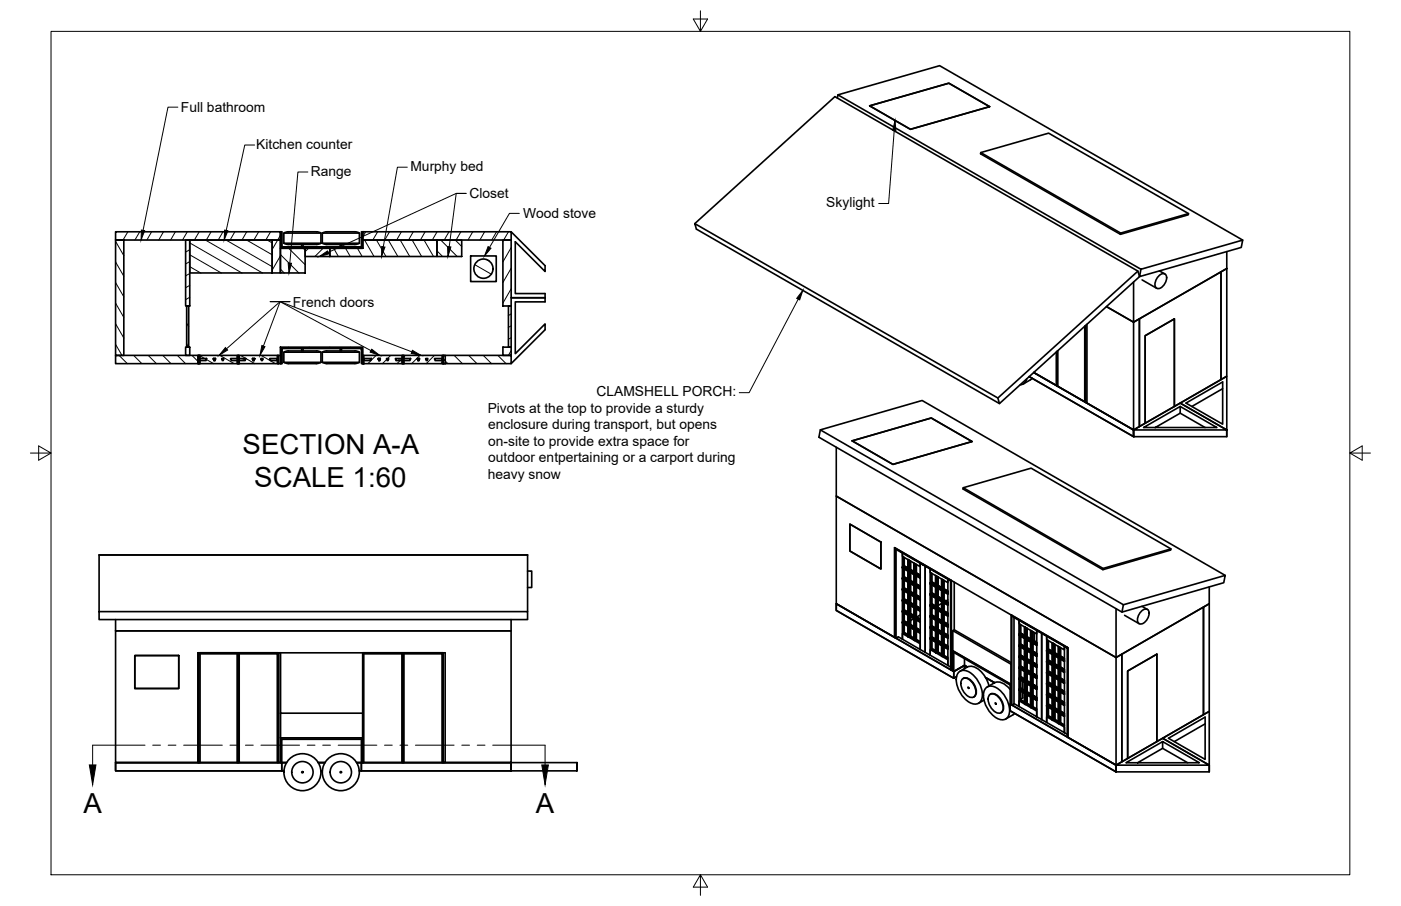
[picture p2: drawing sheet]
<svg xmlns="http://www.w3.org/2000/svg" width="432mm" height="279mm" viewBox="0 0 432 279" stroke-linecap="round" stroke-linejoin="round" font-family="sans-serif">
<!-- layer: Visible -->
<g fill="none" stroke="#000" stroke-width=".51">
<path d="M258.1 30.2l.2-.9 93.3 53.7 31.4-9-.4 2.3-31.4 9 .4-2.3M258.3 29.3l31.3-9 93.4 53.7M268 32.6l24.4-6.9 12.6 7.2-24.4 7zM302.3 47.1l43.1 24.8M35.6 71.5h50.8v2.5h-50.8v35.6h2.6v-35.6h-2.6zM57.2 74h1.3v20.4h-1.3zM58.5 74h25.4v10.2h-25.4zM83.9 74h2.5v10.2h-2.5zM86.4 71.5h.4v4.6h24.6v-4.6h.4v5.1h-25.4zM86.4 76.6h7.6v7.6h-7.6zM86.8 71.5v4.6h24.6h-24.6M87.5 71.9h11.4v3.1h-11.4z"/>
<path d="M93 75.4v.7M93.4 75.4v.7M94 76.6h7.7v2.5h-7.7zM98.9 71.9a17.1 17.1 0 0 0-6.3-.4h-4.1l-1 .4M98.9 75a17.1 17.1 0 0 1-6.3 .4h-4.1l-1-.4M99.3 71.9h11.5v3.1h-11.5zM101.7 76.6h10.1v-2.6h22.9v5.1h-33zM104.8 75.4v.7M105.3 75.4v.7M110.8 71.9a17.1 17.1 0 0 0-6.4-.4h-4l-1 .4M110.8 75a17.1 17.1 0 0 1-6.4 .4h-4l-1-.4M111.8 71.5h45.7v2.5h-45.7z"/>
<path d="M134.7 74h7.6v5.1h-7.6zM145.1 78.9h7.9v7.9h-7.9zM155 74h2.5v20.4h-2.5zM157.5 71.5l10.5 10.4v1.8l-9.2-9.2v16h9.2v2.6h-9.2v16l9.2-9.2v1.8l-10.5 10.4M214.1 69l43.2-39.2 93.4 53.8 .5 1.7-43.2 39.2-93.4-53.8-.5-1.7 93.5 53.7 .4 1.8M366.3 65.9l-20.9 6-.1 .4-43.1-24.9 .1-.3 20.9-6 43.1 24.8-.1 .4-20.9 6M378.1 77.6v5.2M57.5 94.4h.7v12.7h-.7zM156.7 94.4h.8v12.7h-.8zM157.5 91.8h10.5M350.7 83.6l-43.1 39.1M351.2 98.3l25.1-14.5v33.3l-14.4 8.2v-27l-8.9 5.2v27l-1.8 1.1z"/>
<path d="M352 86.3l4.5 2.6M357.3 85a1.28 1.28 0 0 1 1.7-.5 1.28 1.28 0 0 1 .5 1.7 2.85 2.85 0 0 1-3 2.7 2.86 2.86 0 0 1 .8-3.9zM357.4 83.5l1.6 1M376.3 83.8l1.8-1v33.2l-1.8 1.1zM378.1 82.8l-28.7 16.6v-12.4M35.6 109.6h26.1v2.5h-26.1zM57.2 107.1h1.3v2.5h-1.3zM61 109.6h.3v2.5h-.3zM61 109.6h25.4v2.5h-25.4zM61.3 110.6h2.4v.2l-.2 .4h-2.2zM65.8 110.6h.6l-.1 .6h-.4zM68.3 110.6h.7l-.2 .6h-.3z"/>
<path d="M71.1 110.6h2.3v.6h-2.2zM73.1 109.6h.3v2.5h-.3zM73.4 109.6h.3v2.5h-.3zM73.4 110.6h2.3v.2l-.1 .4h-2.2zM77.8 110.6h.7l-.2 .6h-.3zM80.4 110.6h.6l-.1 .6h-.3zM83.1 110.6h2.4v.6h-2.2zM85.5 109.6h.3v2.5h-.3zM86.4 107.1h25.4v5h-.4v-4.6h-24.6v4.6h-.4zM86.8 107.5v4.6M87.5 108.6h11.4v3.1h-11.4zM88.9 108.2h8.6"/>
<path d="M88.9 108.2l-1.4 .4M93 107.5v.7M93.4 107.5v.7M97.5 108.2l1.4 .4M98.9 111.7a16.3 16.3 0 0 1-6.3 .4h-3.7l-1.4-.4M99.3 111.7h11.5M99.3 111.7v-3.1h11.5v3.1M100.7 108.2h8.7M100.7 108.2l-1.3 .4M104.8 107.5v.7M105.3 107.5v.7M109.4 108.2l1.4 .4"/>
<path d="M110.8 111.7a16.3 16.3 0 0 1-6.4 .4h-3.7l-1.3-.4M111.8 109.6h.3v2.5h-.3zM111.8 109.6h25.4v2.5h-25.4zM112.1 110.6h2.4v.2h-.2v.4h-2.2zM116.6 110.6h.6l-.1 .6h-.4zM119.1 110.6h.7l-.2 .6h-.3zM121.9 110.6h2.3v.6h-2.2zM123.9 109.6h.3v2.5h-.3zM124.2 109.6h.3v2.5h-.3zM124.2 110.6h2.3v.2h-.1v.4h-2.2zM128.6 110.6h.7l-.2 .6h-.3zM131.2 110.6h.6l-.1 .6h-.3z"/>
<path d="M133.9 110.6h2.4v.6h-2.2zM136.3 109.6h.3v2.5h-.3zM136.6 109.6h20.9v2.5h-20.9zM155 107.1h2.5v2.5h-2.5zM316.5 116.8l-.8 1.4-1.3 .5M317.2 116.1l32.2 18.6v-2.1v2.1zM318.1 116.7l-2.7 1.7M326 108.1v11l-.2-.1v-10.6v10.6l-.2-.1v-10.3M334.3 100.6v23.3l.3 .2v-23.7v23.7l14.8 8.5v-33.2l-8.4-4.8 8.4 4.8 1.8-1.1v33.3l-1.8 1M335 100v24.3l-16.4-9.4 30.8 17.7M353 103.5l8.9-5.2v27l-8.9 5.2zM376.8 119.9l-9.5 5.4"/>
<path d="M252.8 132.6l31.4-9.1 93.4 53.9M257.7 137.9v15.1l86.3 49.8 1.8-1.1v33.2l-1.8 1.1M262.6 136l24.4-7.1 12.6 7.3-24.4 7zM349.4 132.6l14.3-8.3 14.4 8.3zM349.4 132.6v2.1h28.7v-2.1M363.7 125.3l11.4 6.5h-22.7l11.3-6.5v2.1l-7.7 4.4M363.7 127.4l7.7 4.4M365.5 124.3l11.3-6.5v13zM378.1 132.6v-16.6l-14.4 8.3 14.4 8.3v2.1M257.7 153l86.3 49.8v33.2l-14.9-8.6v-27.7l-52.9-30.5v27.6l-18.5-10.6zM296.9 150.4l43.1 24.9M30.5 171.2h132.1"/>
<path d="M30.5 171.2v17.4M162.6 176.1h1.3v5.1h-1.3M162.6 171.2v17.4M261.9 161.6l9.6 5.6v8.3l-9.6-5.6zM275.7 168.9l.2 .1v27.7l-.2-.1zM275.9 169l8.6 4.9v.3l-8.6-4.9zM278.1 175.1v-.2l1.7 1M278.1 178.5v-.2l1.7 .9M278.1 178.5l1.7 1M278.4 178.1l1.4 .8-1.3-.7M278.4 174.7l-.3 .4M278.4 178.1l-.3 .4"/>
<path d="M278.4 171.8v2.9M278.4 175.3v2.8M278.4 178.7v2.8M278.5 178l.2-.1 1.1 .7-1.1-.7zM278.5 178.2l-.4 .1 5.5 3.1v.3l-5.5-3.2M278.5 171.8v3l1.3 .7-1.4-.8-.3 .2 5.5 3.1v.3l-5.5-3.2M278.5 175.3v2.9M278.5 178.8v2.7M278.7 174.5l1.1 .7-1.3-.6 1.3 .8-1.4-.7M278.7 171.9v2.6M278.7 175.5v2.4M278.7 178.8v2.5"/>
<path d="M278.7 174.5l-.2 .1M280.1 172.7v3.3l.3-.2v-2.9v2.9l1.3 .8M280.1 179.4l1.6 .9v-3.1l-1.6-1v3.2l.3-.2v-2.8v2.8l1.3 .8M280.1 176l1.6 .9v-3.3l.2 .2v3.2l1.7 1v.3l-1.7-1v3.1l1.7 1v.3l-1.7-1v3.1l1.7 1v.3l-1.7-1v3.1l1.7 1v.3l-1.7-1v3.1l1.7 1v.3l-1.7-1v3.1l1.7 1v.3l-1.7-1v3.2l-.2-.1v-3.3l-1.6-.9v3.3l.3-.2v-2.9v2.9M280.1 172.7l-.3-.1v23.7M280.1 172.7v23.8l-.3-.2M280.4 175.7l1.3 .7-1.2-.7M280.4 179.1l1.3 .7M280.5 175.9v-3v2.8h.1v-2.7v2.7l1.1 .6M280.5 179.3v-2.8v2.7l.1-.2v-2.4v2.4l1.1 .6M282.2 177.4v2.9l1.4 .8-1.4-.8-.3 .1M282.2 173.9v3l1.4 .8-1.4-.8-.3 .1"/>
<path d="M282.3 174v2.8M282.3 177.5v2.7M282.4 177.6v2.5l1.2 .7-1.3-.6 1.3 .8-1.4-.9M282.4 174.1v2.6l1.2 .7-1.2-.7-.1 .1 1.3 .8-1.4-.9M284.5 173.9l8.5 5v.2l-8.5-4.9zM285.1 174.6v26.6zM287 179.6l-.3 .4M287 176.7v2.9M287.1 176.7v3l1.3 .7-1.4-.8-.3 .2 5.4 3.1v.3l-5.4-3.2M287.2 179.5l1.2 .6-1.3-.5 1.3 .7-1.4-.7M287.2 176.8v2.7M287.2 179.5l-.1 .1"/>
<path d="M288.6 177.6v3.3l.3-.2v-2.9v2.9l1.3 .8M288.6 177.6l-.2-.1v23.8M288.6 177.6v23.8l-.2-.1M290.7 178.9v2.9l1.4 .8-1.4-.8-.3 .1M290.8 178.9v2.8M291 179v2.6l1.1 .7-1.1-.7-.2 .1 1.3 .8-1.4-.8M294.1 179.5v14.7l17.5 10.1M360.9 169.3l-20.9 6-.1 .4-43.1-24.9 .1-.4 20.9-6 43.1 24.9-.1 .3-20.9 6.1M30.5 188.6h132.1v2.5h-132.1zM35.6 194.5h121.9v40.7h-20.9v-33.9h-74.9v33.9h-26.1zM35.6 191.1v3.4h121.9v-3.4M257.7 186.2l36.3 20.9v2.1l-36.3-20.9z"/>
<path d="M276.2 196.8l.6-.4 1.3 .7v-26.5v1l5.5 3.2v-1.1v26.6l1.5 .9M278.1 195.4l5.5 3.1v1.8l-5.5-3.2zM278.1 192.1v-.3l1.7 1M278.1 181.9v-.2l1.7 .9M278.1 185.3v-.3l1.7 1M278.1 188.7v-.3l1.7 1M278.1 185.3l1.7 1M278.4 192.3v2.9l1.4 .8M278.4 181.5l1.4 .8-1.3-.8M278.4 184.9l1.4 .8-1.3-.7M278.4 188.3l1.4 .8-1.3-.8M278.4 181.5l-.3 .4"/>
<path d="M278.4 184.9l-.3 .1v.3M278.4 188.3l-.3 .4M278.4 191.7l-.3 .4M278.4 182.1v2.8M278.4 185.5v2.8M278.4 188.9v2.8M278.5 192.3v3l1.3 .6M278.5 188.9v2.8l1.3 .8-1.4-.8-.3 .1 5.5 3.2v.3l-5.5-3.2M278.5 188.2l1.3 .6zM278.5 188.3l-.4 .1 5.5 3.2v.3l-5.5-3.2M278.5 184.8l.2-.1 1.1 .7-1.1-.7zM278.5 185h-.4l5.5 3.2v.3l-5.5-3.2"/>
<path d="M278.5 181.4l1.3 .6zM278.5 181.5l-.4 .2 5.5 3.1v.3l-5.5-3.2M278.5 182.1v2.9M278.5 185.5v2.8M278.7 191.5l1.1 .7-1.1-.7-.2 .1 1.3 .8-1.4-.7M278.7 182.2v2.5M278.7 185.6v2.5M278.7 189v2.5M278.7 192.4v2.6l1.1 .7M278.7 191.5l-.2 .1M278.8 192.4l-.1 .1M279.8 191.8l-.3 .2"/>
<path d="M280.1 189.6l1.6 .9v-3.2l-1.6-.9v3.2l.3-.2v-2.8v2.8l1.3 .8M280.1 186.2l1.6 .9v-3.1l-1.6-1v3.2l.3-.2v-2.8v2.8l1.3 .8M280.1 182.8l1.6 .9v-3.1l-1.6-1v3.2l.3-.2v-2.8v2.8l1.3 .8M280.1 193l1.6 .9v-3.2l-1.6-.9v3.2l.3-.2v-2.8v2.8l1.3 .7M280.4 196.3l-.3 .2-.3-.2M280.4 196.3l1.3 .8M280.4 192.7l1.3 .7-1.2-.7M280.4 182.5l1.3 .7-1.2-.7M280.4 185.9l1.3 .7-1.2-.7M280.4 189.3l1.3 .7-1.2-.7M280.5 189.5v-2.9v2.7l.1-.1v-2.4v2.4l1.1 .6M280.5 186.1v-2.8v2.6l.1-.1v-2.5v2.5l1.1 .6"/>
<path d="M280.5 182.7v-2.8v2.6l.1-.1v-2.4v2.4l1.1 .6M280.5 192.8v-2.7v2.6l.1-.1v-2.5v2.5l1.1 .6M280.5 193.4v2.9M280.6 196.2h-.2l1.3 .8M280.6 196.2l1.1 .5M280.6 193.5v2.7M281.7 190.8l-1.1 .6M281.9 197.5l.3-.3 1.4 .9M282.2 191v2.8l1.4 .9-1.4-.9-.3 .2M282.2 194.4l.1 2.9v-2.8M282.2 187.6v2.9l1.4 .8-1.4-.8-.3 .1M282.2 184.2v2.8l1.4 .9-1.4-.9-.3 .2"/>
<path d="M282.2 180.8v2.9l1.4 .8-1.4-.8-.3 .1M282.2 197.4l1.4 .8M282.3 180.9v2.7M282.3 184.3v2.7M282.3 187.7v2.7M282.3 191.1v2.7M282.4 191.2v2.5l1.2 .7-1.2-.7-.1 .1 1.3 .7-1.4-.8M282.4 190.3l1.2 .6-1.2-.6-.1 .1 1.3 .7-1.4-.8M282.4 184.4v2.5l1.2 .7-1.3-.6 1.3 .7-1.4-.8M282.4 181v2.5l1.2 .7-1.2-.7-.1 .1 1.3 .8-1.4-.9M282.4 194.6v2.6l-.1 .1M282.4 197.2l1.2 .7"/>
<path d="M282.4 187.8v2.5M283.6 189.7l-1.1 .6M286.7 197v-.2l1.7 1M286.7 180v-.2l1.7 1M286.7 183.5v-.3l1.7 1M286.7 186.8v-.2l1.7 1M286.7 190.2v-.2l1.7 1M286.7 193.6v-.2l1.7 1M286.7 183.5l1.7 .9M286.7 193.6l1.7 1M286.7 197l1.7 1M286.7 180l1.7 1"/>
<path d="M286.7 186.8l1.7 1M286.7 190.2l1.7 1M287 197.2v2.9l1.4 .9M287 183l1.4 .9-1.3-.8M287 186.4l1.4 .8-1.3-.7M287 189.8l1.4 .8-1.3-.7M287 193.2l1.4 .8-1.3-.7M287 183l-.3 .5M287 186.4l-.3 .4M287 189.8l-.3 .4M287 193.2l-.3 .4M287 196.6l-.3 .4"/>
<path d="M287 180.2v2.8M287 183.6v2.8M287 187v2.8M287 190.4v2.8M287 193.8v2.8M287.1 197.3v2.9l1.3 .6M287.1 193.9v2.8l1.3 .7-1.4-.8-.3 .2 5.4 3.1v.3l-5.4-3.2M287.1 193.1l.1-.1 1.2 .7-1.2-.7zM287.1 193.3l-.4 .1 5.4 3.1v.3l-5.4-3.2M287.1 189.7l1.3 .6zM287.1 189.9l-.4 .1 5.4 3.1v.3l-5.4-3.2M287.1 186.4l.1-.2 1.2 .7-1.2-.7z"/>
<path d="M287.1 186.5l-.4 .1 5.4 3.1v.3l-5.4-3.2M287.1 183l.1-.1 1.2 .6-1.2-.6zM287.1 183.1l-.4 .1 5.4 3.1v.3l-5.4-3.1M287.1 180.3v2.8M287.1 183.7v2.8M287.1 187.1v2.8M287.1 190.5v2.8M287.2 196.4l1.2 .7-1.3-.6 1.3 .8-1.4-.7M287.2 180.4v2.5M287.2 183.8v2.4M287.2 187.2v2.5M287.2 190.6v2.4"/>
<path d="M287.2 194v2.4M287.2 197.4v2.6l1.2 .6M287.2 196.4l-.1 .1M287.8 187.5l-.6 .3M288.6 194.5l1.6 .9v-3.1l-1.6-1v3.2l.3-.2v-2.8v2.8l1.3 .8M288.6 191.1l1.6 .9v-3.1l-1.6-.9v3.1l.3-.2v-2.8v2.8l1.3 .8M288.6 187.7l1.6 .9v-3.1l-1.6-.9v3.1l.3-.2v-2.8v2.8l1.3 .8M288.6 184.3l1.6 .9v-3.1l-1.6-.9v3.1l.3-.2v-2.8v2.8l1.3 .8M288.6 197.9l1.6 .9v-3.1l-1.6-.9v3.1l.3-.2v-2.8v2.8l1.3 .8M288.6 180.9l1.6 .9v-3.2l.2 .1v3.2l1.7 1v.3l-1.7-1v3.2l1.7 .9v.3l-1.7-1v3.1l1.7 1v.3l-1.7-1v3.2l1.7 .9v.3l-1.7-1v3.1l1.7 1v.3l-1.7-1v3.1l1.7 1v.3l-1.7-1v3.3l-.2-.2v-3.2l-1.6-1v3.3l.3-.1v-3v3M288.9 197.6l1.3 .8-1.2-.7M288.9 180.6l1.3 .8-1.2-.7"/>
<path d="M288.9 187.4l1.3 .8-1.2-.7M288.9 190.8l1.3 .8-1.2-.7M288.9 184l1.3 .8-1.2-.7M288.9 194.2l1.3 .7M289 194.4v-2.8v2.7l.2-.1v-2.5v2.5l1 .6M289 191v-2.8v2.7l.2-.1v-2.5v2.5l1 .6M289 187.6v-2.8v2.7l.2-.1v-2.5v2.5l1 .6M289 180.8v-2.9v2.8l.2-.1v-2.6v2.6l1 .6M289 184.2v-2.8v2.7l.2-.1v-2.5v2.5l1 .6M289 197.8v-2.8v2.7l.2-.2v-2.4v2.4l1 .7M289 198.4v2.8M289.2 198.5v2.6"/>
<path d="M290.2 186.1l-1 .6M290.7 196v2.8l1.4 .8-1.4-.8-.3 .1M290.7 199.3l.1 2.9v-2.8M290.7 192.6v2.8l1.4 .8-1.4-.8-.3 .1M290.7 189.2v2.8l1.4 .8-1.4-.8-.3 .2M290.7 185.8v2.8l1.4 .8-1.4-.8-.3 .1M290.7 182.4v2.8l1.4 .8-1.4-.8-.3 .2M290.8 182.4v2.7M290.8 185.8v2.7M290.8 189.2v2.7M290.8 192.6v2.7M290.8 196v2.7"/>
<path d="M291 196.1v2.5l1.1 .7-1.1-.7-.2 .1 1.3 .8-1.4-.9M291 192.7v2.5l1.1 .7-1.3-.6 1.3 .8-1.4-.9M291 189.3v2.5l1.1 .7-1.1-.7-.2 .1 1.3 .8-1.4-.8M291 185.9v2.5l1.1 .7-1.3-.6 1.3 .8-1.4-.9M291 182.5v2.5l1.1 .7-1.1-.7-.2 .1 1.3 .8-1.4-.8M291 199.5v2.6l-.2 .1M292.1 185l-.6 .3M293.7 194.5l17.9 10.4v6.2l-17.9-10.4zM294.1 194.2l-.4 .3M311.8 189.8l8.6 4.9v.2l-8.6-4.9zM312.5 190.4v26.6l1.6 .9v-26.6v1l5.4 3.2v-1v26.5l1.6 .9M314.1 195.9v-.3l1.7 1"/>
<path d="M314.1 199.3v-.3l1.7 1M314.1 199.3l1.7 .9M314.3 198.8l1.5 .9-1.3-.8M314.3 195.4l-.2 .5M314.3 198.8l-.2 .5M314.3 192.5v2.9M314.3 196v2.8M314.3 199.4v2.8M314.5 198.8l.1-.1 1.2 .6-1.2-.6zM314.5 198.9l-.4 .1 5.4 3.2v.2l-5.4-3.1M314.5 192.6v2.9l1.3 .8-1.5-.9-.2 .2 5.4 3.2v.2l-5.4-3.1M314.5 196.1v2.8"/>
<path d="M314.5 199.5v2.8M314.6 195.3l1.2 .6-1.3-.5 1.3 .7-1.5-.7M314.6 192.7v2.6M314.6 196.2v2.5M314.6 199.6v2.5M314.6 195.3l-.1 .1M314.6 196.2l1.2 .7M316 193.5v3.2l.3-.1v-3v3l1.3 .7M316 197v3.1l.3-.1v-2.9v2.9l1.3 .7M316 196.7l1.6 .9v-3.2l.2 .1v3.3l1.7 1v.2l-1.7-1v3.2l1.7 1v.2l-1.7-1v3.2l1.7 .9v.3l-1.7-1v3.2l1.7 .9v.3l-1.7-1v3.1l1.7 1v.3l-1.7-1v3.2l1.7 .9v.3l-1.7-1v3.3l-.2-.2v-3.2l-1.6-.9v3.2l.3-.1v-3v3M316 193.5l-.2-.2v23.8M316 193.5v23.7l-.2-.1"/>
<path d="M316.3 196.4l1.3 .8-1.2-.7M316.3 199.8l1.3 .8-1.2-.7M316.4 196.6v-2.9v2.8l.2-.1v-2.6v2.6l1 .6M316.6 197.3v2.5l-.2 .1v-2.7v2.8M316.6 197.3v2.5l1 .6M316.6 197.3l1 .6v3.1M318.1 198.2v2.8l1.4 .8-1.4-.8-.3 .2M318.1 194.7v2.9l1.4 .8-1.4-.8-.3 .2M318.2 194.7v2.8M318.2 198.3v2.6M318.4 198.4v2.5l1.1 .6-1.3-.6 1.3 .8-1.4-.8M318.4 194.8v2.6l1.1 .7-1.1-.7-.2 .1 1.3 .8-1.4-.8"/>
<path d="M318.4 198.4l.4 .2M318.8 195.1v2.6M318.8 198.6h.1M320.4 194.7l8.5 4.9v.3l-8.5-5zM321.1 195.3v26.6zM322.9 197.4v3M323 197.5v2.9l1.3 .8-1.4-.8-.3 .1 5.5 3.2v.2l-5.5-3.1M323.2 197.6v2.6M324.5 198.4v3.3l.3-.2v-3v3l1.3 .7M324.5 198.4l-.2-.2v23.8M324.5 198.4v23.7l-.2-.1M326.6 199.6v2.9l1.5 .9-1.5-.9-.3 .2"/>
<path d="M326.7 199.7v2.8M326.9 199.7v2.7l1.2 .6-1.2-.6-.2 .1 1.4 .7-1.5-.8M328.9 199.6l.2 .1v27.7l-.2-.1zM346.2 186.5l31.4-9.1-.4 2.3-31.4 9.1zM346.2 186.5l-93.4-53.9-.4 2.2 93.4 54M346.6 189.8l4.5 2.5M351.9 188.4a1.28 1.28 0 0 1 1.7-.5 1.28 1.28 0 0 1 .5 1.8 2.85 2.85 0 0 1-3 2.6 2.85 2.85 0 0 1 .8-3.9zM352 187l1.6 .9M370.9 187.2l1.8-1v33.2l-1.8 1zM372.7 186.2l-28.7 16.6v-15.1M372.7 181v5.2M41.6 202.2h13.5v10.1h-13.5z"/>
<path d="M61 201.3v33.9h.3v-33.9M61 201.3v33.9h25.4v-33.9M61 201.3h25.4M61.3 201.3h12.1v.3h-12.1zM73.1 201.3v33.9h.3v-33.9v33.9h.3v-33.9M73.4 201.3h12.1v.3h-12.1zM85.5 201.3v33.9h.3v-33.9M86.4 219.9h25.4v7.7h-25.4zM86.4 201.3v18.6M111.8 201.3v33.9h.3v-33.9M111.8 201.3h25.4v33.9h-25.4zM112.1 201.3h12.1v.3h-12.1z"/>
<path d="M123.9 201.3v33.9h.3v-33.9v33.9h.3v-33.9M124.2 201.3h12v.3h-12zM136.2 201.3v33.9h.4v-33.9M285.1 201.2l1.6 .9v-26.6v1l5.4 3.2v-1.1v26.6l.9 .5M286.7 200.3l5.4 3.2v1.7l-5.4-3.1zM288.9 201.3h-.5M288.9 201.3l1.3 .7M289.2 201.1h-.3l1.3 .8M289.2 201.1l1 .6M290.4 202.5l.3-.3 1.4 .8M290.7 202.3l1.4 .8M291 202.1l1.1 .7"/>
<path d="M293.7 206.4l-.5 .3-.2-.2v-27.6l.2 .1v27.7M293.7 200.7v6.2l.3 .2M293.7 200.7l17.9 10.4M294 207.1v2.1l.8-.5-.8 .5M295.7 207.1a3.1 3.1 0 0 1 3.8 .7 8.1 8.1 0 0 1 3 7.9 2.35 2.35 0 0 1-3.7 .9 8.3 8.3 0 0 1-3.8-8.5zM295.9 207l2.2-1.3a4.6 4.6 0 0 1 5.2 2.6l1.1 1.9 .4 1.3M296.6 209.4a2.15 2.15 0 0 1 2.9 .9 3.7 3.7 0 0 1 .8 4.5 2.15 2.15 0 0 1-2.9-.9 3.7 3.7 0 0 1-.8-4.5zM296.8 209.3a2.67 2.67 0 0 1 3.4 1.8 2.7 2.7 0 0 1-.1 3.9M297.3 205.2l-3.3 1.9v-5.9l17.3 10v5.9l.3 .2M297.3 203.1v3.1v-1l.9 .5M297.3 205.2l.9 .5M297.3 205.2l-3.3 1.9"/>
<path d="M298.2 205.7l-.9-.5-3.3 1.9-36.3-20.9v2.1l36.3 20.9M298.3 211.9l.3 .4zM303.3 215.9l-1.7 1M303.8 209l2.7 1.5M304.1 212a3.1 3.1 0 0 1 3.8 .6 8.1 8.1 0 0 1 3 8 2.35 2.35 0 0 1-3.8 .8 8.3 8.3 0 0 1-3.7-8.4zM304.3 211.9l2.2-1.3a4.2 4.2 0 0 1 4.8 2M305 214.2a2.15 2.15 0 0 1 2.9 .9 3.7 3.7 0 0 1 .8 4.6 2.15 2.15 0 0 1-2.9-.9 3.7 3.7 0 0 1-.8-4.6zM305.2 214.1a2.67 2.67 0 0 1 3.4 1.8l.6 1.4a2.25 2.25 0 0 1-.6 2.4M306.8 216.8l.2 .3zM308.6 219.7l-.1 .1M311.3 217.1l32.7 18.9v2l-32.7-18.8zM311.6 217.3v-27.7l.2 .2v27.6"/>
<path d="M312.6 217l-.8 .4-.2-.1M312.7 220l-2.7 1.7M314.1 216.1l5.4 3.2v1.7l-5.4-3.1zM314.1 212.8v-.2l1.7 1M314.1 202.6v-.2l1.7 1M314.1 206.1v-.3l1.7 1M314.1 209.4v-.2l1.7 1M314.1 212.8l1.7 1M314.1 206.1l1.7 .9M314.3 213v2.9l1.5 .9M314.3 202.2l1.5 .9-1.3-.8M314.3 205.6l1.5 .9-1.3-.8"/>
<path d="M314.3 209l1.5 .8-1.3-.7M314.3 202.2l-.2 .4M314.3 205.6l-.2 .5M314.3 209l-.2 .4M314.3 212.4l-.2 .4M314.3 202.8v2.8M314.3 206.2v2.8M314.3 209.6v2.8M314.5 213.1v2.9l1.3 .6M314.5 209.7v2.8l1.3 .8-1.5-.9-.2 .2 5.4 3.1v.3l-5.4-3.2M314.5 209l1.3 .5zM314.5 209.1l-.4 .1 5.4 3.1v.3l-5.4-3.2"/>
<path d="M314.5 205.6l.1-.1 1.2 .6-1.2-.6zM314.5 205.7l-.4 .1 5.4 3.1v.3l-5.4-3.1M314.5 202.2l1.3 .5zM314.5 202.3l-.4 .1 5.4 3.1v.3l-5.4-3.2M314.5 202.9v2.8M314.5 206.3v2.8M314.6 208.7l.6 .3-.2 .1M314.6 212.3l1.2 .6-1.2-.6-.1 .1 1.3 .7-1.5-.7M314.6 203v2.5M314.6 206.4v2.5M314.6 209.8v2.5M314.6 213.2v2.6l1.2 .7"/>
<path d="M314.6 212.3l-.1 .1M315.2 213.5v1.7l-.6 .4M315.2 209v.2M315.2 210.1v2.5M316 207.2v3.1l.3-.2v-2.8v2.8l1.3 .8M316 203.8v3.1l.3-.2v-2.8v2.8l1.3 .8M316 203.5l1.6 .9v-3.1l-1.6-.9v3.1l.3-.2v-2.8v2.8l1.3 .8M316.3 217.1l-.3 .1-.2-.1M316.3 217.1l1.3 .7M316.3 213.4l1.3 .8-1.2-.7M316.3 203.2l1.3 .8-1.2-.7M316.3 206.6l1.3 .8-1.2-.7"/>
<path d="M316.3 210l1.3 .8-1.2-.7M316.4 210.2v-2.8v2.7l.2-.1v-2.5v2.5l1 .6M316.4 206.8v-2.8v2.7l.2-.1v-2.5v2.5l1 .6M316.4 203.4v-2.8v2.7l.2-.1v-2.5v2.5l1 .6M316.4 213.6v-2.8v2.7l.2-.1v-2.5v2.5l1 .6M316.4 214.2v2.8M316.6 216.9h-.3l1.3 .8M316.6 216.9l1 .6M316.6 214.3v2.6M317.6 214.3l-1.3-.8v-2.8v2.8l-.3 .2v-3.1l1.6 .9v3.1M317.6 208.1v3.1l-1.6-.9M317.6 204.7v3.1"/>
<path d="M317.8 218.3l.3-.3 1.4 .8M318.1 211.8v2.8l1.4 .8-1.4-.8-.3 .2M318.1 215.2l.1 2.8v-2.8M318.1 208.4v2.8l1.4 .8-1.4-.8-.3 .1M318.1 205v2.8l1.4 .8-1.4-.8-.3 .2M318.1 201.6v2.8l1.4 .8-1.4-.8-.3 .2M318.1 218.1l1.4 .8M318.2 201.7v2.6M318.2 205v2.7M318.2 208.4v2.7M318.2 211.8v2.7M318.4 211.9v2.5l1.1 .7-1.1-.7-.2 .1 1.3 .8-1.4-.8"/>
<path d="M318.4 208.5v2.5l1.1 .7-1.1-.7-.2 .1 1.3 .8-1.4-.8M318.4 205.1v2.5l1.1 .7-1.3-.6 1.3 .8-1.4-.8M318.4 201.8v2.4l1.1 .7-1.1-.7-.2 .1 1.3 .8-1.4-.8M318.4 215.3v2.7h-.2M318.4 218l1.1 .6M322.6 217.8v-.3l1.7 1M322.6 200.8v-.3l1.7 1M322.6 204.2v-.3l1.7 1M322.6 207.6v-.3l1.7 1M322.6 211v-.3l1.7 1M322.6 214.4v-.3l1.7 1M322.6 204.2l1.7 1"/>
<path d="M322.6 214.4l1.7 .9M322.9 217.9v3l1.4 .8M322.9 203.8l1.4 .8-1.3-.8M322.9 207.2l1.4 .8-1.3-.8M322.9 210.5l1.4 .9-1.3-.8M322.9 214l1.4 .8-1.3-.8M322.9 200.4l-.3 .4M322.9 203.8l-.3 .4M322.9 207.2l-.3 .4M322.9 210.5l-.3 .5M322.9 214l-.3 .4M322.9 217.3l-.3 .5"/>
<path d="M322.9 201v2.8M322.9 204.3v2.9M322.9 207.8v2.7M322.9 211.1v2.9M322.9 214.5v2.8M323 218v2.9l1.3 .7M323 214.6v2.8l1.3 .8-1.4-.9-.3 .2 5.5 3.2v.2l-5.5-3.1M323 213.9l.2-.1 1.1 .7-1.1-.7zM323 214l-.4 .1 5.5 3.2v.2l-5.5-3.1M323 210.5l1.3 .6zM323 210.6l-.4 .1 5.5 3.2v.2l-5.5-3.1M323 207.1l.2-.1 1.1 .7-1.1-.7z"/>
<path d="M323 207.2l-.4 .1 5.5 3.2v.2l-5.5-3.1M323 203.7l.2-.1 1.1 .7-1.1-.7zM323 203.8l-.4 .1 5.5 3.2v.2l-5.5-3.1M323 201v2.8M323 204.4v2.8M323 207.8v2.8M323 211.2v2.8M323.2 217.2l1.1 .6-1.3-.5 1.3 .7-1.4-.7M323.2 200.2l1.1 .7-1.3-.6 1.3 .8-1.4-.7M323.2 201.1v2.5M323.2 204.5v2.5M323.2 207.9v2.5"/>
<path d="M323.2 211.3v2.5M323.2 214.7v2.5M323.2 218.1v2.6l1.1 .7M323.2 200.2l-.2 .1M323.2 217.2l-.2 .1M324.5 212.1v3.1l.3-.1v-2.8v2.8l1.3 .7M324.5 211.8l1.6 .9v-3.1l-1.6-.9v3.1l.3-.1v-2.8v2.8l1.3 .7M324.5 205.3v3.1l.3-.1v-2.8v2.8l1.3 .7M324.5 218.6l1.6 .9v-3.1l-1.6-.9v3.1l.3-.1v-2.9v2.9l1.3 .7M324.5 218.9v3.2l.3-.1v-2.9v2.9M324.5 201.7l1.6 .9v-3.3l.2 .1v3.3l1.8 1v.2l-1.8-.9v3.1l1.8 1v.2l-1.8-.9v3.1l1.8 1v.2l-1.8-1v3.2l1.8 1v.2l-1.8-1v3.2l1.8 1v.2l-1.8-1v3.2l1.8 1v.2l-1.8-1v3.3l-.2-.1v-3.3M324.8 218.3l1.3 .8-1.2-.7"/>
<path d="M324.8 208.2l1.3 .7-1.2-.7M324.8 211.5l1.3 .8-1.2-.7M324.8 201.4l1.3 .7-1.2-.7M324.8 204.7l1.3 .8-1.2-.7M324.8 214.9l1.3 .8M324.9 215.1v-2.8v2.7l.2-.1v-2.5v2.5l1 .6M324.9 211.7v-2.8v2.7l.2-.1v-2.5v2.5l1 .6M324.9 208.3v-2.8v2.7l.2-.1v-2.5v2.5l1 .6M324.9 201.5v-2.9v2.8l.2-.1v-2.6v2.6l1 .6M324.9 204.9v-2.8v2.7l.2-.1v-2.5v2.5l1 .6M324.9 218.5v-2.8v2.7l.2-.1v-2.5v2.5l1 .6M324.9 219.1v2.8"/>
<path d="M325.1 219.2v2.6M326.1 205.6l-1.3-.7v-2.8v2.8l-.3 .1v-3.1l1.6 .9v3.2M326.1 206.2v3.2M326.1 213v3.2M326.6 216.7v2.8l1.5 .8-1.5-.8-.3 .2M326.6 213.3v2.8l1.5 .8-1.5-.8-.3 .2M326.6 209.9v2.8l1.5 .9-1.5-.9-.3 .2M326.6 206.5v2.8l1.5 .8-1.5-.8-.3 .2M326.6 203.1v2.8l1.5 .9-1.5-.9-.3 .2M326.7 203.2v2.7M326.7 206.6v2.7M326.7 210v2.7"/>
<path d="M326.7 213.4v2.6M326.7 216.8v2.7M326.9 216.9v2.5l1.2 .6-1.2-.6-.2 .1 1.4 .7-1.5-.8M326.9 213.5v2.5l1.2 .6-1.4-.6 1.4 .8-1.5-.8M326.9 210.1v2.5l1.2 .6-1.2-.6-.2 .1 1.4 .7-1.5-.8M326.9 206.7v2.5l1.2 .6-1.4-.5 1.4 .7-1.5-.8M326.9 203.3v2.5l1.2 .6-1.2-.6-.2 .1 1.4 .7-1.5-.8M345.8 201.7l25.1-14.5v33.2l-14.3 8.3v-27l-9 5.2v27l-1.8 1zM347.6 206.9l9-5.2v27l-9 5.2zM35.6 235.2h51.2v2.5h-51.2zM86.8 237.7h.7h-.7v-9.7h24.6v9.7h-.7h46.8M98.1 235.2h2.1"/>
<path d="M98.9 237.7h.5M111.4 235.2h46.1v2.5h-46.1zM157.5 235.2h-47.6h1.9v-7.6h-25.4v7.6h1.9h-52.7v2.5h51.2M157.5 235.2v2.5h20.3v-2.5v2.5M157.5 235.2h20.3M157.5 235.2v2.5M321.1 221.9l1.5 .9v-26.6v1.1l5.5 3.1v-1v26.6l.8 .5M322.6 221l5.5 3.2v1.8l-5.5-3.2zM324.8 222h-.5M324.8 222l1.3 .8M325.1 221.8h-.3l1.3 .8M325.1 221.8l1 .6"/>
<path d="M326.3 223.2l.3-.3 1.5 .8M326.6 220.1l.1 2.9v-2.8M326.6 223l1.5 .9M326.9 220.3v2.6l-.2 .1M326.9 222.9l1.2 .6M344 236l-32.7-18.9v2.1l32.7 18.8M344 236l14.3-8.3 14.4 8.3zM344 236v2h28.7v-2M344 236v2M358.3 228.7l11.4 6.5h-22.7l11.3-6.5v2.1l-7.7 4.4M358.3 230.8l7.8 4.4M360.1 227.7l11.3-6.6v13.1z"/>
<path d="M371.4 223.2l-9.5 5.5M372.7 236v-16.6l-14.4 8.3 14.4 8.3v2"/>
<circle cx="149" cy="82.9" r="2.96"/>
<circle cx="93.2" cy="238.1" r="3.3"/>
<circle cx="93.2" cy="238.1" r="5.7"/>
<circle cx="93.2" cy="238.1" r=".21"/>
<circle cx="105" cy="238.1" r="3.3"/>
<circle cx="105" cy="238.1" r="5.7"/>
<circle cx="105" cy="238.1" r=".21"/>
</g>
<g fill="#000">
<circle cx="111.8" cy="71.5" r=".25"/>
<circle cx="111.8" cy="112.1" r=".25"/>
<circle cx="349.4" cy="134.7" r=".25"/>
<circle cx="86.4" cy="219.9" r=".25"/>
</g>
<!-- layer: Border -->
<path d="M15.7 9.7h400.3v260.1h-400.3zM215.9 3.3v6.4l-2.2-3.8h4.4l-2.2 3.8M9.4 139.7h6.3l-3.8-2.2v4.4l3.8-2.2M416 139.7l3.8 2.2v-4.4l-3.8 2.2h6.4M215.9 269.8l2.2 3.8h-4.4l2.2-3.8v6.3" fill="none" stroke="#000" stroke-width=".31"/>
<!-- layer: Hatching -->
<g fill="none" stroke="#000" stroke-width=".31">
<path d="M35.6 74.4l2.6 4.4M35.7 71.5l-.1 .1M39.4 71.5l-1.5 2.5M43.1 71.5l-1.5 2.5M46.7 71.5l-1.4 2.5M50.4 71.5l-1.5 2.5M54 71.5l-1.4 2.5M57.3 74l-.1 .1M57.7 71.5l-1.5 2.5M58.5 77l-1.3 .7M58.5 78.6l9.7 5.6M58.5 74.9l16.1 9.3"/>
<path d="M61.4 71.5l-1.5 2.5M63.3 74l17.6 10.2M65 71.5l-1.4 2.5M68.7 71.5l-1.5 2.5M69.7 74l14.2 8.2M72.4 71.5l-1.5 2.5M76 71.5l-1.4 2.5M76 74l7.9 4.6M79.7 71.5l-1.5 2.5M82.4 74l1.5 .9M83.4 71.5l-1.5 2.5M86.4 72.6l-2.5 4.4"/>
<path d="M86.4 78.9l-2.5 4.4M86.4 78.5l5.7 5.7M86.7 71.5l-.3 .3M86.8 75.8l-.4 .4M89 76.6l5 5M91 76.2l-.4 .4M93.5 76.6l.5 .5M95.5 76.2l-1.5 1.4M100 76.2l-3 2.9M101.7 79l-.2 .1M102.8 76.6l1.5 2.5M104.5 76.2l-.4 .4"/>
<path d="M106.5 76.6l1.5 2.5M109 76.2l-.5 .4M110.2 76.6l1.4 2.5M111.8 73.3l-.4 .4M112.4 74l2.9 5.1M112.7 71.5l-.9 1.5M116 74l3 5.1M116.4 71.5l-1.5 2.5M119.7 74l2.9 5.1M120 71.5l-1.4 2.5M123.4 74l2.9 5.1M123.7 71.5l-1.5 2.5"/>
<path d="M127 74l3 5.1M127.4 71.5l-1.5 2.5M130.7 74l2.9 5.1M131 71.5l-1.4 2.5M134.4 74l.3 .6M134.7 77.4l1.7 1.7M134.7 71.5l-1.5 2.5M135.8 74l5.1 5.1M138.4 71.5l-1.5 2.5M140.3 74l2 2M142 71.5l-1.4 2.5M145.7 71.5l-1.5 2.5"/>
<path d="M149.4 71.5l-1.5 2.5M153 71.5l-1.4 2.5M156.7 71.5l-1.7 2.9M157.5 76.4l-2.5 4.4M35.6 99.8l2.6 4.4M35.6 93.5l2.6 4.4M35.6 87.1l2.6 4.4M35.6 80.8l2.6 4.4M57.5 99.7l.7 1.1M58.1 94.4h.1M58.5 80.7l-1.3 .7M58.5 84.3l-1.3 .8"/>
<path d="M58.5 88l-1.3 .7M58.5 91.7l-1.3 .7M58.5 82.2l3.4 2M86.4 83l1.2 1.2M146.3 81.6l5.1 3M150.1 80.1l.7 .4M157.5 82.7l-2.5 4.4M157.5 89.1l-2.5 4.4M157.5 96.8l-.8 .5M35.6 106.2l2 3.4M36.7 109.6l2.5 2.5M41.2 109.6l2.5 2.5"/>
<path d="M45.7 109.6l2.5 2.5M50.2 109.6l2.5 2.5M54.7 109.6l2.5 2.5M57.2 107.1h.1M57.5 106l.6 1.1M59.2 109.6l2.5 2.5M61.3 110.3l-.3 .3M61.4 109.6l4.4 2.5M67.8 109.6l4.4 2.5M73.1 110.1l.3 .3M74.1 109.6l4.4 2.5M74.8 110.6l.4 .6"/>
<path d="M78.5 110.6h.1M80.5 109.6l4.4 2.5M86.8 108.3l-.4 .2M86.8 112l-.2 .1M89 107.1l-.7 .4M95.3 107.1l-.7 .4M101.7 107.1l-.7 .4M108 107.1l-.7 .4M111.8 108.5l-.4 .3M112.1 110.6l-.3 .5M114.5 110.7l-.9 .5M115.9 109.6l-2.5 2.5"/>
<path d="M120.4 109.6l-2.5 2.5M123.1 110.6l-.3 .6M124.9 109.6l-2.5 2.5M129.4 109.6l-2.5 2.5M133.9 109.6l-2.5 2.5M136.3 110.4l1.7 1.7M137.2 110.8l-1.4 1.3M140 109.6l2.5 2.5M144.5 109.6l2.5 2.5M148.9 109.6l2.6 2.5M153.4 109.6l2.6 2.5M157.5 108.1l-.8 1.5"/>
<path d="M157.5 100.5l-.8 .5M157.5 104.1l-.8 .5"/>
</g>
<!-- layer: Section Lines -->
<g fill="none" stroke="#000" stroke-width=".31">
<path d="M44.7 229.8h-16.1v6.1M47.1 229.8h2.4M51.8 229.8h2.4M56.6 229.8h11.9M70.9 229.8h2.4M75.6 229.8h2.4M80.4 229.8h11.9M94.7 229.8h2.4M99.5 229.8h2.4M104.2 229.8h11.9M118.5 229.8h2.4M123.3 229.8h2.4"/>
<path d="M128 229.8h12M142.3 229.8h2.4M147.1 229.8h2.4M151.8 229.8h16.2v6.1"/>
</g>
<path d="M27.5 235.9h2.1l-1 6.1zM167 235.9h2l-1 6.1z" fill="#000" stroke="#000" stroke-width=".31"/>
<!-- layer: Leaders -->
<g fill="#000" stroke="#000" stroke-width=".31">
<path d="M275.9 37.1l.2 3.1h-1zM43.6 71l1 .1-1.1 2.9zM69.2 71l1 .2-1.1 2.8zM98.4 79.1l2.5-1.7 .5 .9zM117.6 76l1 .2-1 2.9zM137.9 76l1.1 .2-1 2.9zM150.4 76.1l.9 .5-2 2.3zM88.8 81.1l1 .1-.7 3zM247.4 89.6l-.9 2.9-.9-.5zM69.5 107.2l.6 .8-2.6 1.6zM80.7 106.6l1 .3-1.6 2.7zM114.6 107.7l2.4 1.9-2.9-1z"/>
<path d="M127.1 108l2.7 1.6-3.1-.6z"/>
</g>
<path d="M54.8 33h-3l-7.7 38.1M78.5 44.7h-3.1l-5.7 26.4M94.9 53h-3.1l-2.5 28.2M125.5 51.6h-3l-4.4 24.5M275.6 40.2l-1.7 22.6h-3.1M138.5 76.1l2.1-16.5h3.1h-3.1l-39.4 18.2M160.1 65.8h-3.1l-6.1 10.5M246 92.2l-15.1 28.9h-3.1M81.2 106.7l5.1-13.7h3.1h-3.1l-16.5 14.6M114.3 108.1l-28-15.1h-3h3l40.6 15.5" fill="none" stroke="#000" stroke-width=".31"/>
<g font-size="8.5">
<text x="74.8" y="139.9">SECTION A-A</text>
<text x="78.4" y="150.1">SCALE 1:60</text>
<text x="25.7" y="250.6">A</text>
<text x="165.1" y="250.6">A</text>
</g>
<g font-size="4.3">
<text x="55.8" y="34.5">Full bathroom</text>
<text x="79" y="45.9">Kitchen counter</text>
<text x="126.5" y="52.6">Murphy bed</text>
<text x="95.8" y="54.1">Range</text>
<text x="144.7" y="61.2">Closet</text>
<text x="254.7" y="63.9">Skylight</text>
<text x="161.3" y="67.3">Wood stove</text>
<text x="90.3" y="94.5">French doors</text>
<text x="183.9" y="122.2">CLAMSHELL PORCH:</text>
<text x="150.3" y="127.3">Pivots at the top to provide a sturdy</text>
<text x="150.5" y="132.4">enclosure during transport, but opens</text>
<text x="150.5" y="137.5">on-site to provide extra space for</text>
<text x="150.5" y="142.6">outdoor entpertaining or a carport during</text>
<text x="150.4" y="147.7">heavy snow</text>
</g>
</svg>
